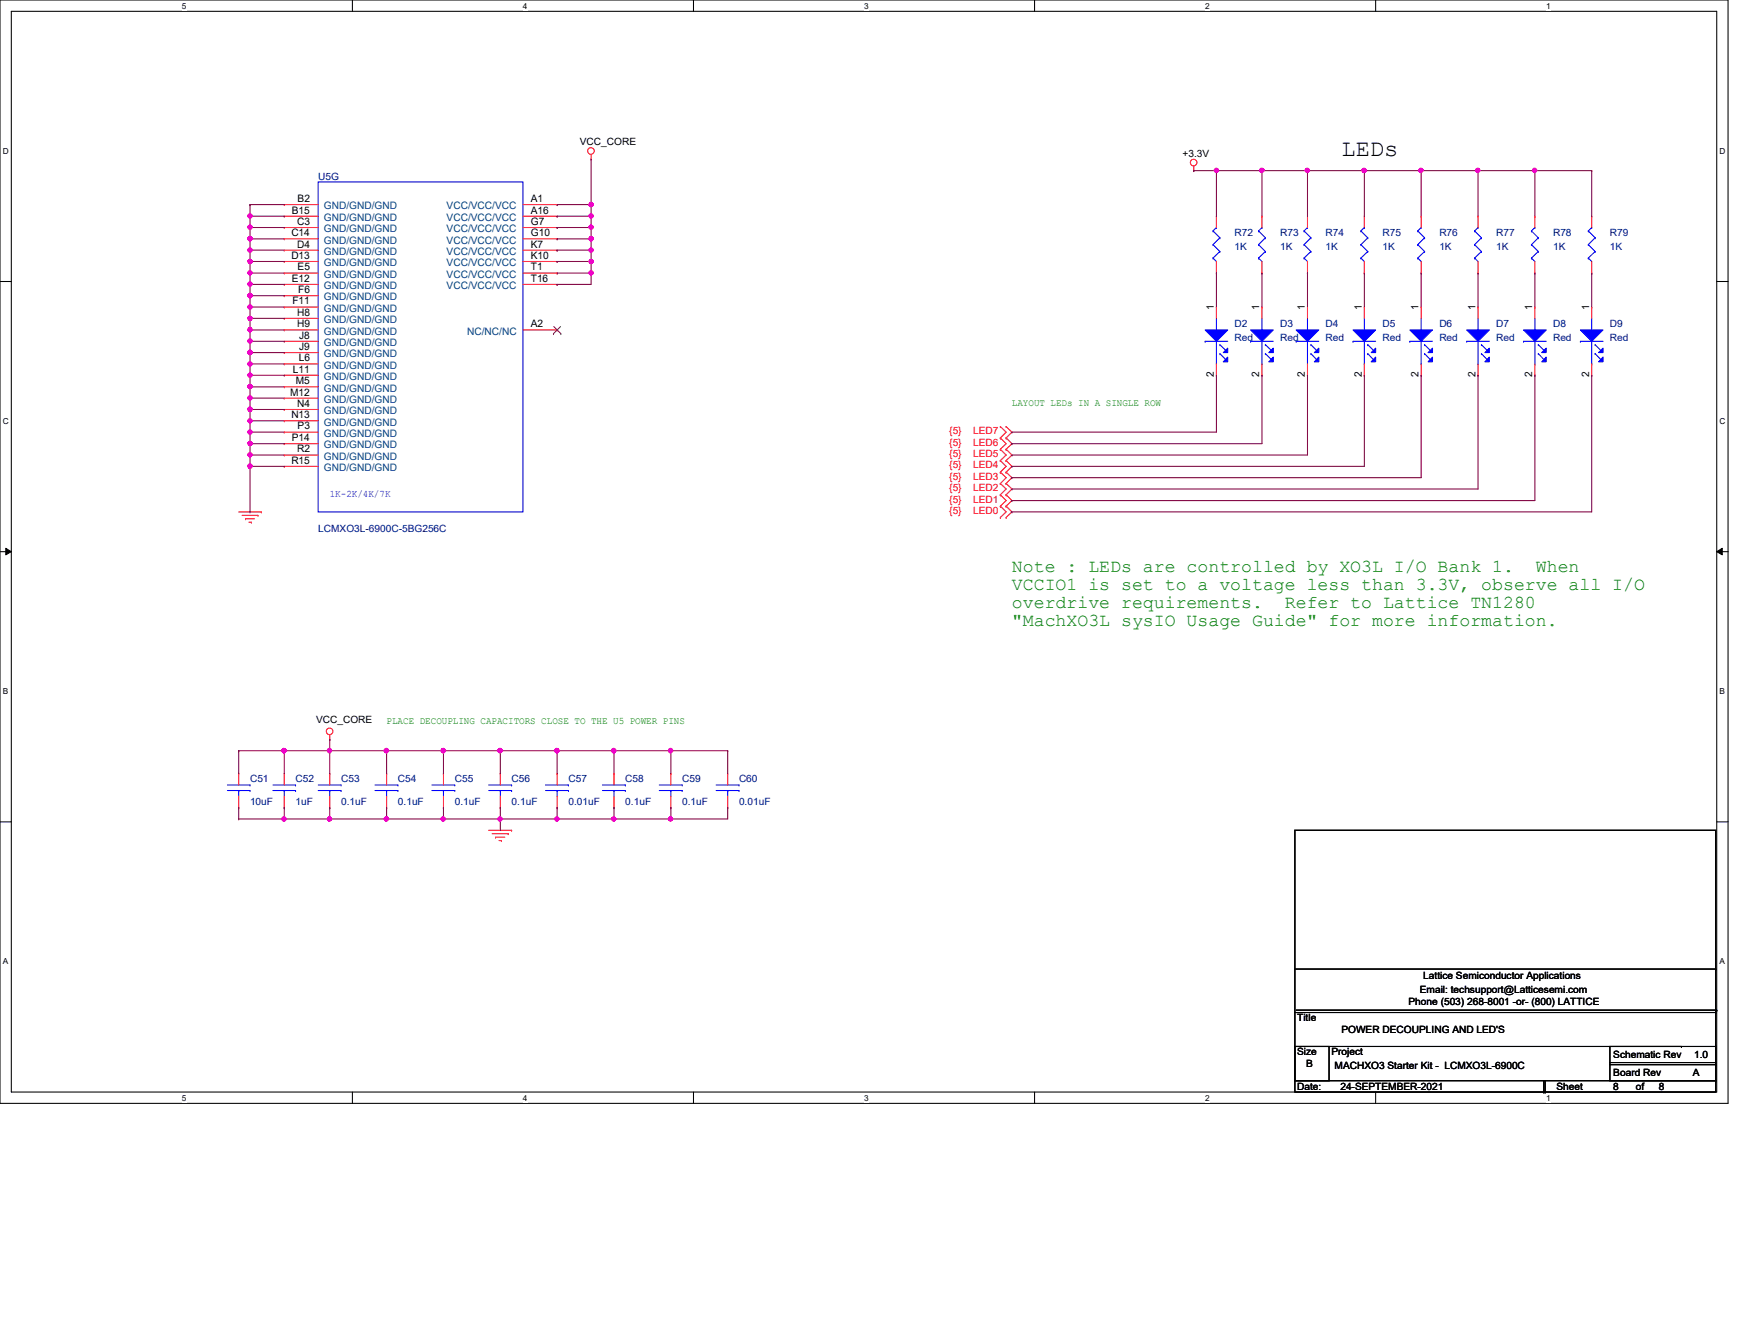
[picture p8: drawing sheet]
<svg xmlns="http://www.w3.org/2000/svg" width="279mm" height="216mm" viewBox="0 0 279 216" stroke-linecap="round" stroke-linejoin="round" font-family="sans-serif">
<path d="M0 0h278v177.4h-278zM1.8 1.8h274.3v173.8h-274.3z" fill="none" stroke="#000" stroke-width=".17"/>
<g fill="#fff">
<path d="M29.3 .2h.7v1.5h-.7z"/>
<path d="M29.3 175.8h.7v1.4h-.7z"/>
</g>
<path d="M56.7 0v1.8M56.7 175.6v1.8" fill="none" stroke="#000" stroke-width=".17"/>
<g fill="#fff">
<path d="M84.1 .2h.7v1.5h-.7z"/>
<path d="M84.1 175.8h.7v1.4h-.7z"/>
</g>
<path d="M111.5 0v1.8M111.5 175.6v1.8" fill="none" stroke="#000" stroke-width=".17"/>
<g fill="#fff">
<path d="M139 .2h.7v1.5h-.7z"/>
<path d="M139 175.8h.7v1.4h-.7z"/>
</g>
<path d="M166.4 0v1.8M166.4 175.6v1.8" fill="none" stroke="#000" stroke-width=".17"/>
<g fill="#fff">
<path d="M193.8 .2h.8v1.5h-.8z"/>
<path d="M193.8 175.8h.8v1.4h-.8z"/>
</g>
<path d="M221.3 0v1.8M221.3 175.6v1.8" fill="none" stroke="#000" stroke-width=".17"/>
<g fill="#fff">
<path d="M248.7 .2h.7v1.5h-.7z"/>
<path d="M248.7 175.8h.7v1.4h-.7z"/>
<path d="M.5 23.5h.9v1.5h-.9z"/>
<path d="M276.6 23.5h.9v1.5h-.9z"/>
<path d="M.5 67h.9v1.5h-.9z"/>
<path d="M276.6 67h.9v1.5h-.9z"/>
</g>
<path d="M0 45.3h1.8M276.1 45.3h1.9" fill="none" stroke="#000" stroke-width=".17"/>
<g fill="#fff">
<path d="M.5 110.4h.8v1.5h-.8z"/>
<path d="M276.6 110.4h.9v1.5h-.9z"/>
</g>
<path d="M0 88.7h1.8M276.1 88.7h1.9" fill="none" stroke="#000" stroke-width=".17"/>
<path d="M.9 88.1l.9 .6-.9 .5zM276.1 88.7l.9-.6v1.1z" fill="#000"/>
<path d="M.9 88.1l.9 .6-.9 .5zM276.1 88.7l.9-.6v1.1z" fill="none" stroke="#000" stroke-width=".16"/>
<g fill="#fff">
<path d="M.5 153.8h.8v1.5h-.8z"/>
<path d="M276.6 153.8h.9v1.5h-.9z"/>
</g>
<g fill="none" stroke="#000" stroke-width=".17">
<path d="M0 132.1h1.8M208.3 133.5h67.7v42.1h-67.7zM276.1 132.1h1.9M208.3 155.8h67.7M276 155.8h.1M208.3 168.2h5.5v5.5h-5.5zM208.3 173.7h67.7M208.3 162.8h67.7M208.3 168.2h62.2M208.5 162.4h67.6M248.3 175.6h.1M248.3 173.7v1.9"/>
<path d="M248.5 175.6h.1M248.5 173.7v1.9M259 168.2h17v5.5h-17zM259 171.2h17M259 170.8h17M270.5 168.2h.1M276 173.7h.1M276 162.8h.1M276 171.2h.1M276 170.8h.1M276.1 162.4h.1"/>
</g>
<g fill="none" stroke="#f00" stroke-width=".17">
<path d="M45.7 32.9h.1M45.7 34.8h.1M45.7 36.6h.1M45.7 38.4h.1M45.7 32.9h5.5M45.7 34.8h5.5M45.7 36.6h5.5M45.7 38.4h5.5M84.1 32.9h5.5M84.1 34.8h5.5M84.1 36.6h5.5M84.1 38.4h5.5"/>
<path d="M89.6 38.4h.1M89.6 36.6h.1M89.6 34.8h.1M89.6 32.9h.1M95.1 25.6h.1M95.1 24.8v.8M192 27.4h.1M192 26.7v.7M210.3 34.8h.1M210.3 34.8v1.8M246.9 34.8h.1M246.9 34.8v1.8"/>
<path d="M45.7 40.2h.1M45.7 42h.1M45.7 43.9h.1M45.7 45.7h.1M45.7 47.5h.1M45.7 49.4h.1M45.7 51.2h.1M45.7 53h.1M45.7 54.9h.1M45.7 56.7h.1M45.7 58.5h.1M45.7 40.2h5.5"/>
<path d="M45.7 42h5.5M45.7 43.9h5.5M45.7 45.7h5.5M45.7 47.5h5.5M45.7 49.4h5.5M45.7 51.2h5.5M45.7 53h5.5M45.7 54.9h5.5M45.7 56.7h5.5M45.7 58.5h5.5M84.1 40.2h5.5M84.1 42h5.5"/>
<path d="M84.1 43.9h5.5M84.1 45.7h5.5M84.1 53h5.5M89.6 53h.1M89.6 45.7h.1M89.6 43.9h.1M89.6 42h.1M89.6 40.2h.1M210.3 43.9h.1M210.3 42v1.9M246.9 43.9h.1M246.9 42v1.9"/>
<path d="M45.7 60.3h.1M45.7 62.2h.1M45.7 64h.1M45.7 65.8h.1M45.7 67.6h.1M45.7 69.5h.1M45.7 71.3h.1M45.7 73.2h.1M45.7 75h.1M45.7 60.3h5.5M45.7 62.2h5.5M45.7 64h5.5"/>
<path d="M45.7 65.8h5.5M45.7 67.6h5.5M45.7 69.5h5.5M45.7 71.3h5.5M45.7 73.2h5.5M45.7 75h5.5M160.9 79.5h.1M160.9 77.7h.1M160.9 75.9h.1M160.9 74h.1M160.9 72.2h.1M160.9 70.4h.1"/>
<path d="M160.9 68.6h.1M160.9 79.5l.9 1-.9 .9M160.9 77.7l.9 .9-.9 .9M160.9 75.9l.9 .9-.9 .9M160.9 74l.9 1-.9 .9M160.9 72.2l.9 1-.9 .8M160.9 70.4l.9 .9-.9 .9M160.9 68.6l.9 .9-.9 .9M161.8 79.5h.1M161.8 77.7h.1M161.8 75.9h.1M161.8 74h.1"/>
<path d="M161.8 72.2h.1M161.8 70.4h.1M161.8 68.6h.1M161.8 79.5l1 1-1 .9M161.8 77.7l1 .9-1 .9M161.8 75.9l1 .9-1 .9M161.8 74l1 1-1 .9M161.8 72.2l1 1-1 .8M161.8 70.4l1 .9-1 .9M161.8 68.6l1 .9-1 .9M38.4 82.3h3.6M38.9 82.8h2.6"/>
<path d="M39.5 83.4h.1M39.5 83.4h1.4M40 83.9h.4M40.4 83.9h.1M41.5 82.8h.1M42 82.3h.1M160.9 81.4h.1M160.9 83.2h.1M160.9 81.4l.9 .9-.9 .9M161.8 83.2h.1M161.8 81.4h.1M161.8 81.4l1 .9-1 .9"/>
<path d="M53 118.9h.1M53 118.2v.7M45.7 124.3h.1M45.7 129.8h.1M45.7 124.3v1.9M45.7 128v1.8M78.6 133.5h3.7M79.2 134h2.5M79.7 134.6h.1M79.7 134.6h1.5M80.3 135.1h.3M80.6 135.1h.1"/>
<path d="M81.7 134h.1M82.3 133.5h.1"/>
<circle cx="95.1" cy="24.3" r=".54"/>
<circle cx="192" cy="26.1" r=".54"/>
<circle cx="53" cy="117.6" r=".54"/>
</g>
<g fill="none" stroke="#00f" stroke-width=".17">
<path d="M51.2 29.3h32.9v53h-32.9zM209.8 39.3h.1M209.8 37.1h.1M209.8 39.3l1.1 1.1M209.8 37.1l1.1 1.1M210.3 36.6h.1M210.3 36.6l-.5 .5M210.9 38.2h.1M210.9 38.2l-1.1 1.1M246.3 39.3h.1M246.3 37.1h.1M246.3 39.3l1.1 1.1"/>
<path d="M246.3 37.1l1.1 1.1M246.9 36.6h.1M246.9 36.6l-.6 .5M247.4 38.2h.1M247.4 38.2l-1.1 1.1M209.8 41.5h.1M209.8 41.5l.5 .5M210.9 40.4h.1M210.9 40.4l-1.1 1.1M246.3 41.5h.1M246.3 41.5l.6 .5M247.4 40.4h.1"/>
<path d="M247.4 40.4l-1.1 1.1M43.9 126.2h3.6M43.9 127.1h3.6M45.7 127.1h.1M45.7 127.1v.9M47.5 126.2h.1M47.5 127.1h.1"/>
</g>
<path d="M89 53.6h.1M89.1 52.5l1.1 1.1M90.2 52.5l-1.2 1.1M90.2 53.6h.1" fill="none" stroke="#804000" stroke-width=".16"/>
<path d="M245.1 53h3.6l-1.8 1.9z" fill="#00f"/>
<path d="M245.1 53h3.6l-1.8 1.9z" fill="none" stroke="#00f" stroke-width=".17"/>
<path d="M248.7 56v.7h-.7z" fill="#00f"/>
<path d="M248.7 56v.7h-.7z" fill="none" stroke="#00f" stroke-width=".17"/>
<path d="M248.7 57.4v.8h-.7z" fill="#00f"/>
<path d="M245.1 54.9h.1M245.1 54.9h3.6M246.9 53h.1M246.9 58.5h.1M246.9 51.2v1.8M246.9 54.9v3.6M247.4 55.4h.1M247.4 56.9h.1M247.4 55.4l.9 .9M247.4 56.9l.9 .9M248.7 57.4v.8h-.7z" fill="none" stroke="#00f" stroke-width=".17"/>
<path d="M246.9 49.4h.1M246.9 49.4v1.8M246.9 58.5v1.8M246.9 60.3h.1" fill="none" stroke="#f00" stroke-width=".17"/>
<path d="M235.9 53h3.7l-1.9 1.9z" fill="#00f"/>
<path d="M235.9 53h3.7l-1.9 1.9z" fill="none" stroke="#00f" stroke-width=".17"/>
<path d="M238.8 56.7l.8-.7v.7z" fill="#00f"/>
<path d="M238.8 56.7l.8-.7v.7z" fill="none" stroke="#00f" stroke-width=".17"/>
<path d="M239.6 57.4v.8h-.8z" fill="#00f"/>
<path d="M235.9 54.9h.1M235.9 54.9h3.7M237.7 53h.1M237.7 58.5h.1M237.7 51.2v1.8M237.7 54.9v3.6M238.3 55.4h.1M238.3 56.9h.1M238.3 55.4l.9 .9M238.3 56.9l.9 .9M239.6 57.4v.8h-.8z" fill="none" stroke="#00f" stroke-width=".17"/>
<path d="M237.7 49.4h.1M237.7 49.4v1.8M237.7 58.5v1.8M237.7 60.3h.1" fill="none" stroke="#f00" stroke-width=".17"/>
<path d="M226.8 53h3.6l-1.8 1.9z" fill="#00f"/>
<path d="M226.8 53h3.6l-1.8 1.9z" fill="none" stroke="#00f" stroke-width=".17"/>
<path d="M230.4 56v.7h-.7z" fill="#00f"/>
<path d="M230.4 56v.7h-.7z" fill="none" stroke="#00f" stroke-width=".17"/>
<path d="M230.4 57.4v.8h-.7z" fill="#00f"/>
<path d="M226.8 54.9h.1M226.8 54.9h3.6M228.6 53h.1M228.6 58.5h.1M228.6 51.2v1.8M228.6 54.9v3.6M229.2 55.4h.1M229.2 56.9h.1M229.2 55.4l.8 .9M229.2 56.9l.8 .9M230.4 57.4v.8h-.7z" fill="none" stroke="#00f" stroke-width=".17"/>
<path d="M228.6 49.4h.1M228.6 49.4v1.8M228.6 58.5v1.8M228.6 60.3h.1" fill="none" stroke="#f00" stroke-width=".17"/>
<path d="M217.6 53h3.7l-1.8 1.9z" fill="#00f"/>
<path d="M217.6 53h3.7l-1.8 1.9z" fill="none" stroke="#00f" stroke-width=".17"/>
<path d="M221.3 56v.7h-.7z" fill="#00f"/>
<path d="M221.3 56v.7h-.7z" fill="none" stroke="#00f" stroke-width=".17"/>
<path d="M221.3 57.4v.8h-.7z" fill="#00f"/>
<g fill="none" stroke="#00f" stroke-width=".17">
<path d="M195.1 39.3h.1M195.1 37.1h.1M195.1 39.3l1.1 1.1M195.1 37.1l1.1 1.1M195.7 36.6h.1M195.7 36.6l-.6 .5M196.2 38.2h.1M196.2 38.2l-1.1 1.1M228 39.3h.1M228 37.1h.1M228 39.3l1.2 1.1M228 37.1l1.2 1.1"/>
<path d="M228.6 36.6h.1M228.6 36.6l-.6 .5M229.2 38.2h.1M229.2 38.2l-1.2 1.1M195.1 41.5h.1M195.1 41.5l.6 .5M196.2 40.4h.1M196.2 40.4l-1.1 1.1M217.6 54.9h.1M217.6 54.9h3.7M219.5 53h.1M219.5 58.5h.1"/>
<path d="M219.5 51.2v1.8M219.5 54.9v3.6M220 55.4h.1M220 56.9h.1M220 55.4l.9 .9M220 56.9l.9 .9M221.3 57.4v.8h-.7zM228 41.5h.1M228 41.5l.6 .5M229.2 40.4h.1M229.2 40.4l-1.2 1.1M115.2 126.2h3.7"/>
<path d="M115.2 127.1h3.7M117.1 127.1h.1M117.1 127.1v.9M118.9 126.2h.1M118.9 127.1h.1"/>
</g>
<g fill="none" stroke="#f00" stroke-width=".17">
<path d="M195.7 34.8h.1M195.7 34.8v1.8M228.6 34.8h.1M228.6 34.8v1.8M195.7 43.9h.1M195.7 42v1.9M219.5 49.4h.1M219.5 49.4v1.8M219.5 58.5v1.8M228.6 43.9h.1M228.6 42v1.9M219.5 60.3h.1"/>
<path d="M117.1 124.3h.1M117.1 129.8h.1M117.1 124.3v1.9M117.1 128v1.8"/>
</g>
<path d="M208.5 53h3.6l-1.8 1.9z" fill="#00f"/>
<path d="M208.5 53h3.6l-1.8 1.9z" fill="none" stroke="#00f" stroke-width=".17"/>
<path d="M212.1 56v.7h-.7z" fill="#00f"/>
<path d="M212.1 56v.7h-.7z" fill="none" stroke="#00f" stroke-width=".17"/>
<path d="M212.1 57.4v.8h-.7z" fill="#00f"/>
<g fill="none" stroke="#00f" stroke-width=".17">
<path d="M218.9 39.3h.1M218.9 37.1h.1M218.9 39.3l1.1 1.1M218.9 37.1l1.1 1.1M219.5 36.6h.1M219.5 36.6l-.6 .5M220 38.2h.1M220 38.2l-1.1 1.1M208.5 54.9h.1M208.5 54.9h3.6M210.3 53h.1M210.3 58.5h.1"/>
<path d="M210.3 51.2v1.8M210.3 54.9v3.6M210.9 55.4h.1M210.9 56.9h.1M210.9 55.4l.9 .9M210.9 56.9l.9 .9M212.1 57.4v.8h-.7zM218.9 41.5h.1M218.9 41.5l.6 .5M220 40.4h.1M220 40.4l-1.1 1.1"/>
</g>
<path d="M219.5 34.8h.1M219.5 34.8v1.8M210.3 49.4h.1M210.3 49.4v1.8M210.3 58.5v1.8M219.5 43.9h.1M219.5 42v1.9M210.3 60.3h.1" fill="none" stroke="#f00" stroke-width=".17"/>
<path d="M201.2 53h3.6l-1.8 1.9z" fill="#00f"/>
<path d="M201.2 53h3.6l-1.8 1.9z" fill="none" stroke="#00f" stroke-width=".17"/>
<path d="M204.8 56v.7h-.7z" fill="#00f"/>
<path d="M204.8 56v.7h-.7z" fill="none" stroke="#00f" stroke-width=".17"/>
<path d="M204.8 57.4v.8h-.7z" fill="#00f"/>
<g fill="none" stroke="#00f" stroke-width=".17">
<path d="M255.5 39.3h.1M255.5 37.1h.1M255.5 39.3l1.1 1.1M255.5 37.1l1.1 1.1M256 36.6h.1M256 36.6l-.5 .5M256.6 38.2h.1M256.6 38.2l-1.1 1.1M201.2 54.9h.1M201.2 54.9h3.6M203 53h.1M203 58.5h.1"/>
<path d="M203 51.2v1.8M203 54.9v3.6M203.5 55.4h.1M203.5 56.9h.1M203.5 55.4l1 .9M203.5 56.9l1 .9M204.8 57.4v.8h-.7zM255.5 41.5h.1M255.5 41.5l.5 .5M256.6 40.4h.1M256.6 40.4l-1.1 1.1"/>
</g>
<path d="M256 34.8h.1M256 34.8v1.8M203 49.4h.1M203 49.4v1.8M203 58.5v1.8M256 43.9h.1M256 42v1.9M203 60.3h.1" fill="none" stroke="#f00" stroke-width=".17"/>
<path d="M193.8 53h3.7l-1.8 1.9z" fill="#00f"/>
<path d="M193.8 53h3.7l-1.8 1.9z" fill="none" stroke="#00f" stroke-width=".17"/>
<path d="M197.5 56v.7h-.7z" fill="#00f"/>
<path d="M197.5 56v.7h-.7z" fill="none" stroke="#00f" stroke-width=".17"/>
<path d="M197.5 57.4v.8h-.7z" fill="#00f"/>
<g fill="none" stroke="#00f" stroke-width=".17">
<path d="M193.8 54.9h.1M193.8 54.9h3.7M195.7 53h.1M195.7 58.5h.1M195.7 51.2v1.8M195.7 54.9v3.6M196.2 55.4h.1M196.2 56.9h.1M196.2 55.4l.9 .9M196.2 56.9l.9 .9M197.5 57.4v.8h-.7zM87.8 126.2h3.6"/>
<path d="M87.8 127.1h3.6M89.6 127.1h.1M89.6 127.1v.9M91.4 126.2h.1M91.4 127.1h.1M106 126.2h3.7M106 127.1h3.7M107.9 127.1h.1M107.9 127.1v.9M109.7 126.2h.1M109.7 127.1h.1"/>
</g>
<path d="M195.7 49.4h.1M195.7 49.4v1.8M195.7 58.5v1.8M195.7 60.3h.1M89.6 124.3h.1M89.6 129.8h.1M89.6 124.3v1.9M89.6 128v1.8M107.9 124.3h.1M107.9 129.8h.1M107.9 124.3v1.9M107.9 128v1.8" fill="none" stroke="#f00" stroke-width=".17"/>
<path d="M254.2 53h3.7l-1.9 1.9z" fill="#00f"/>
<path d="M254.2 53h3.7l-1.9 1.9z" fill="none" stroke="#00f" stroke-width=".17"/>
<path d="M257.9 56v.7h-.8z" fill="#00f"/>
<path d="M257.9 56v.7h-.8z" fill="none" stroke="#00f" stroke-width=".17"/>
<path d="M257.9 57.4v.8h-.8z" fill="#00f"/>
<g fill="none" stroke="#00f" stroke-width=".17">
<path d="M202.4 39.3h.1M202.4 37.1h.1M202.4 39.3l1.1 1.1M202.4 37.1l1.1 1.1M203 36.6h.1M203 36.6l-.6 .5M203.5 38.2h.1M203.5 38.2l-1.1 1.1M237.2 39.3h.1M237.2 37.1h.1M237.2 39.3l1.1 1.1M237.2 37.1l1.1 1.1"/>
<path d="M237.7 36.6h.1M237.7 36.6l-.5 .5M238.3 38.2h.1M238.3 38.2l-1.1 1.1M202.4 41.5h.1M202.4 41.5l.6 .5M203.5 40.4h.1M203.5 40.4l-1.1 1.1M237.2 41.5h.1M237.2 41.5l.5 .5M238.3 40.4h.1M238.3 40.4l-1.1 1.1"/>
<path d="M254.2 54.9h.1M254.2 54.9h3.7M256 53h.1M256 58.5h.1M256 51.2v1.8M256 54.9v3.6M256.6 55.4h.1M256.6 56.9h.1M256.6 55.4l.9 .9M256.6 56.9l.9 .9M257.9 57.4v.8h-.8zM36.6 126.2h3.6"/>
<path d="M36.6 127.1h3.6M38.4 127.1h.1M38.4 127.1v.9M40.2 126.2h.1M40.2 127.1h.1M51.2 126.2h3.7M51.2 127.1h3.7M53 127.1h.1M53 127.1v.9M54.9 126.2h.1M54.9 127.1h.1M60.3 126.2h3.7"/>
<path d="M60.3 127.1h3.7M62.2 127.1h.1M62.2 127.1v.9M64 126.2h.1M64 127.1h.1M69.5 126.2h3.7M69.5 127.1h3.7M71.3 127.1h.1M71.3 127.1v.9M73.2 126.2h.1M73.2 127.1h.1M78.6 126.2h3.7"/>
<path d="M78.6 127.1h3.7M80.5 127.1h.1M80.5 127.1v.9M82.3 126.2h.1M82.3 127.1h.1M96.9 126.2h3.7M96.9 127.1h3.7M98.8 127.1h.1M98.8 127.1v.9M100.6 126.2h.1M100.6 127.1h.1"/>
</g>
<g fill="none" stroke="#f00" stroke-width=".17">
<path d="M203 34.8h.1M203 34.8v1.8M237.7 34.8h.1M237.7 34.8v1.8M203 43.9h.1M203 42v1.9M237.7 43.9h.1M237.7 42v1.9M256 49.4h.1M256 49.4v1.8M256 58.5v1.8M256 60.3h.1"/>
<path d="M38.4 124.3h.1M38.4 129.8h.1M38.4 124.3v1.9M38.4 128v1.8M53 124.3h.1M53 129.8h.1M53 124.3v1.9M53 128v1.8M62.2 124.3h.1M62.2 129.8h.1M62.2 124.3v1.9M62.2 128v1.8"/>
<path d="M71.3 124.3h.1M71.3 129.8h.1M71.3 124.3v1.9M71.3 128v1.8M80.5 124.3h.1M80.5 129.8h.1M80.5 124.3v1.9M80.5 128v1.8M98.8 124.3h.1M98.8 129.8h.1M98.8 124.3v1.9M98.8 128v1.8"/>
</g>
<path d="M40.2 32.9h.1M40.2 32.9h5.5M40.2 32.9v1.9" fill="none" stroke="#800040" stroke-width=".17"/>
<circle cx="40.2" cy="34.7" r=".34" fill="#f0f"/>
<circle cx="40.2" cy="34.7" r=".34" fill="none" stroke="#f0f" stroke-width=".17"/>
<path d="M40.2 34.8h.1M40.2 36.6h.1M40.2 34.8h5.5M40.2 34.8v3.6M40.2 36.6h5.5" fill="none" stroke="#800040" stroke-width=".17"/>
<circle cx="40.2" cy="36.5" r=".34" fill="#f0f"/>
<circle cx="40.2" cy="36.5" r=".34" fill="none" stroke="#f0f" stroke-width=".17"/>
<path d="M40.2 38.4h.1M40.2 38.4h5.5M40.2 40.2h.1M40.2 40.2h5.5" fill="none" stroke="#800040" stroke-width=".17"/>
<circle cx="40.2" cy="40.2" r=".34" fill="#f0f"/>
<circle cx="40.2" cy="40.2" r=".34" fill="none" stroke="#f0f" stroke-width=".17"/>
<path d="M40.2 42h.1M40.2 42h5.5" fill="none" stroke="#800040" stroke-width=".17"/>
<circle cx="40.2" cy="42" r=".34" fill="#f0f"/>
<circle cx="40.2" cy="42" r=".34" fill="none" stroke="#f0f" stroke-width=".17"/>
<path d="M40.2 38.4h.1M40.2 38.4v1.8" fill="none" stroke="#800040" stroke-width=".17"/>
<circle cx="40.2" cy="38.4" r=".35" fill="#f0f"/>
<circle cx="40.2" cy="38.4" r=".35" fill="none" stroke="#f0f" stroke-width=".17"/>
<path d="M40.2 40.2h.1M40.2 42h.1M40.2 43.9h.1M40.2 45.7h.1M40.2 47.5h.1M40.2 40.2v5.5M40.2 43.9h5.5M40.2 45.7h5.5M40.2 47.5h5.5" fill="none" stroke="#800040" stroke-width=".17"/>
<circle cx="40.2" cy="43.9" r=".34" fill="#f0f"/>
<circle cx="40.2" cy="43.9" r=".34" fill="none" stroke="#f0f" stroke-width=".17"/>
<path d="M40.2 47.5h.1M40.2 45.7h.1M40.2 45.7v3.7" fill="none" stroke="#800040" stroke-width=".17"/>
<circle cx="40.2" cy="47.5" r=".35" fill="#f0f"/>
<circle cx="40.2" cy="47.5" r=".35" fill="none" stroke="#f0f" stroke-width=".17"/>
<circle cx="40.2" cy="45.7" r=".34" fill="#f0f"/>
<circle cx="40.2" cy="45.7" r=".34" fill="none" stroke="#f0f" stroke-width=".17"/>
<path d="M40.2 49.4h.1M40.2 49.4h5.5" fill="none" stroke="#800040" stroke-width=".17"/>
<circle cx="40.2" cy="49.4" r=".34" fill="#f0f"/>
<circle cx="40.2" cy="49.4" r=".34" fill="none" stroke="#f0f" stroke-width=".17"/>
<path d="M40.2 51.2h.1M40.2 53h.1M40.2 54.9h.1M40.2 56.7h.1M40.2 58.5h.1M40.2 51.2h5.5M40.2 53h5.5M40.2 54.9h5.5M40.2 56.7h5.5M40.2 58.5h5.5M40.2 60.3h.1M40.2 60.3h5.5" fill="none" stroke="#800040" stroke-width=".17"/>
<circle cx="40.2" cy="60.3" r=".34" fill="#f0f"/>
<circle cx="40.2" cy="60.3" r=".34" fill="none" stroke="#f0f" stroke-width=".17"/>
<path d="M40.2 62.2h.1M40.2 64h.1M40.2 60.3h.1M40.2 62.2h5.5M40.2 64h5.5M40.2 60.3v3.7" fill="none" stroke="#800040" stroke-width=".17"/>
<circle cx="40.2" cy="62.1" r=".34" fill="#f0f"/>
<circle cx="40.2" cy="62.1" r=".34" fill="none" stroke="#f0f" stroke-width=".17"/>
<path d="M40.2 58.5h.1M40.2 58.5v1.8" fill="none" stroke="#800040" stroke-width=".17"/>
<circle cx="40.2" cy="58.5" r=".34" fill="#f0f"/>
<circle cx="40.2" cy="58.5" r=".34" fill="none" stroke="#f0f" stroke-width=".17"/>
<path d="M40.2 56.7h.1M40.2 49.4h.1M40.2 49.4v1.8M40.2 56.7v1.8" fill="none" stroke="#800040" stroke-width=".17"/>
<circle cx="40.2" cy="51.2" r=".34" fill="#f0f"/>
<circle cx="40.2" cy="51.2" r=".34" fill="none" stroke="#f0f" stroke-width=".17"/>
<path d="M40.2 53h.1M40.2 51.2h.1M40.2 51.2v3.7" fill="none" stroke="#800040" stroke-width=".17"/>
<circle cx="40.2" cy="53" r=".34" fill="#f0f"/>
<circle cx="40.2" cy="53" r=".34" fill="none" stroke="#f0f" stroke-width=".17"/>
<path d="M40.2 54.9h.1M40.2 54.9v1.8M40.2 65.8h.1M40.2 65.8v1.8" fill="none" stroke="#800040" stroke-width=".17"/>
<circle cx="40.2" cy="56.7" r=".35" fill="#f0f"/>
<circle cx="40.2" cy="56.7" r=".35" fill="none" stroke="#f0f" stroke-width=".17"/>
<circle cx="40.2" cy="54.8" r=".34" fill="#f0f"/>
<circle cx="40.2" cy="54.8" r=".34" fill="none" stroke="#f0f" stroke-width=".17"/>
<path d="M40.2 65.8h.1M40.2 67.6h.1M40.2 69.5h.1M40.2 71.3h.1M40.2 65.8h5.5M40.2 67.6h5.5M40.2 69.5h5.5M40.2 71.3h5.5" fill="none" stroke="#800040" stroke-width=".17"/>
<circle cx="40.2" cy="71.3" r=".34" fill="#f0f"/>
<circle cx="40.2" cy="71.3" r=".34" fill="none" stroke="#f0f" stroke-width=".17"/>
<path d="M40.2 73.2h.1M40.2 75h.1M40.2 73.2h5.5M40.2 75h5.5M40.2 73.2v1.8" fill="none" stroke="#800040" stroke-width=".17"/>
<circle cx="40.2" cy="73.1" r=".34" fill="#f0f"/>
<circle cx="40.2" cy="73.1" r=".34" fill="none" stroke="#f0f" stroke-width=".17"/>
<path d="M40.2 71.3h.1M40.2 69.5h.1M40.2 67.6h.1M40.2 67.6v5.6" fill="none" stroke="#800040" stroke-width=".17"/>
<circle cx="40.2" cy="69.5" r=".34" fill="#f0f"/>
<circle cx="40.2" cy="69.5" r=".34" fill="none" stroke="#f0f" stroke-width=".17"/>
<circle cx="40.2" cy="67.6" r=".34" fill="#f0f"/>
<circle cx="40.2" cy="67.6" r=".34" fill="none" stroke="#f0f" stroke-width=".17"/>
<path d="M89.6 32.9h.1M89.6 32.9h5.5M89.6 45.7h.1M95.1 43.9h.1M95.1 43.9v1.8h-5.5" fill="none" stroke="#800040" stroke-width=".17"/>
<circle cx="95.1" cy="32.9" r=".34" fill="#f0f"/>
<circle cx="95.1" cy="32.9" r=".34" fill="none" stroke="#f0f" stroke-width=".17"/>
<path d="M89.6 34.8h.1M89.6 34.8h5.5M95.1 32.9h.1M95.1 25.6v7.3" fill="none" stroke="#800040" stroke-width=".17"/>
<circle cx="95.1" cy="34.7" r=".34" fill="#f0f"/>
<circle cx="95.1" cy="34.7" r=".34" fill="none" stroke="#f0f" stroke-width=".17"/>
<path d="M89.6 36.6h.1M89.6 36.6h5.5M95.1 32.9h.1M95.1 32.9v1.9" fill="none" stroke="#800040" stroke-width=".17"/>
<circle cx="95.1" cy="36.5" r=".34" fill="#f0f"/>
<circle cx="95.1" cy="36.5" r=".34" fill="none" stroke="#f0f" stroke-width=".17"/>
<path d="M95.1 34.8h.1M95.1 34.8v1.8M89.6 40.2h.1M89.6 40.2h5.5" fill="none" stroke="#800040" stroke-width=".17"/>
<circle cx="95.1" cy="40.2" r=".34" fill="#f0f"/>
<circle cx="95.1" cy="40.2" r=".34" fill="none" stroke="#f0f" stroke-width=".17"/>
<path d="M89.6 42h.1M89.6 43.9h.1M89.6 42h5.5M89.6 43.9h5.5" fill="none" stroke="#800040" stroke-width=".17"/>
<circle cx="95.1" cy="43.9" r=".34" fill="#f0f"/>
<circle cx="95.1" cy="43.9" r=".34" fill="none" stroke="#f0f" stroke-width=".17"/>
<path d="M95.1 38.4h.1M95.1 38.4v1.8M95.1 42h.1M95.1 42v1.9" fill="none" stroke="#800040" stroke-width=".17"/>
<circle cx="95.1" cy="42" r=".34" fill="#f0f"/>
<circle cx="95.1" cy="42" r=".34" fill="none" stroke="#f0f" stroke-width=".17"/>
<path d="M89.6 38.4h.1M95.1 36.6h.1M95.1 36.6v1.8h-5.5M95.1 40.2h.1M95.1 40.2v1.8" fill="none" stroke="#800040" stroke-width=".17"/>
<circle cx="95.1" cy="38.4" r=".35" fill="#f0f"/>
<circle cx="95.1" cy="38.4" r=".35" fill="none" stroke="#f0f" stroke-width=".17"/>
<path d="M45.7 120.7h.1M45.7 120.7h7.3" fill="none" stroke="#800040" stroke-width=".17"/>
<circle cx="53" cy="120.7" r=".35" fill="#f0f"/>
<circle cx="53" cy="120.7" r=".35" fill="none" stroke="#f0f" stroke-width=".17"/>
<path d="M53 118.9h.1M53 118.9v1.8M38.4 120.7h.1M38.4 120.7h7.3M45.7 131.7h.1M45.7 131.7h7.3M80.5 131.7h.1M89.6 129.8h.1M89.6 129.8v1.9h-9.1" fill="none" stroke="#800040" stroke-width=".17"/>
<circle cx="89.6" cy="131.7" r=".34" fill="#f0f"/>
<circle cx="89.6" cy="131.7" r=".34" fill="none" stroke="#f0f" stroke-width=".17"/>
<path d="M80.5 120.7h.1M80.5 120.7h9.1M89.6 120.7h.1M89.6 120.7v3.6" fill="none" stroke="#800040" stroke-width=".17"/>
<circle cx="89.6" cy="120.7" r=".35" fill="#f0f"/>
<circle cx="89.6" cy="120.7" r=".35" fill="none" stroke="#f0f" stroke-width=".17"/>
<circle cx="80.4" cy="120.7" r=".35" fill="#f0f"/>
<circle cx="80.4" cy="120.7" r=".35" fill="none" stroke="#f0f" stroke-width=".17"/>
<path d="M38.4 129.8h.1M38.4 131.7h.1M38.4 129.8v1.9M45.7 129.8h.1M45.7 129.8v1.9h-7.3" fill="none" stroke="#800040" stroke-width=".17"/>
<circle cx="45.7" cy="131.7" r=".34" fill="#f0f"/>
<circle cx="45.7" cy="131.7" r=".34" fill="none" stroke="#f0f" stroke-width=".17"/>
<path d="M38.4 120.7h.1M38.4 120.7v3.6M45.7 120.7h.1M45.7 120.7v3.6M53 131.7h.1M53 120.7h.1M53 131.7h9.2M53 120.7h9.2" fill="none" stroke="#800040" stroke-width=".17"/>
<circle cx="45.7" cy="120.7" r=".35" fill="#f0f"/>
<circle cx="45.7" cy="120.7" r=".35" fill="none" stroke="#f0f" stroke-width=".17"/>
<path d="M53 129.8h.1M53 129.8v1.9" fill="none" stroke="#800040" stroke-width=".17"/>
<circle cx="53" cy="131.7" r=".34" fill="#f0f"/>
<circle cx="53" cy="131.7" r=".34" fill="none" stroke="#f0f" stroke-width=".17"/>
<path d="M62.2 129.8h.1M62.2 131.7h.1M62.2 129.8v1.9M71.3 129.8h.1M71.3 129.8v1.9h-9.1" fill="none" stroke="#800040" stroke-width=".17"/>
<circle cx="71.3" cy="131.7" r=".34" fill="#f0f"/>
<circle cx="71.3" cy="131.7" r=".34" fill="none" stroke="#f0f" stroke-width=".17"/>
<circle cx="62.1" cy="131.7" r=".34" fill="#f0f"/>
<circle cx="62.1" cy="131.7" r=".34" fill="none" stroke="#f0f" stroke-width=".17"/>
<path d="M53 120.7h.1M53 120.7v3.6M62.2 120.7h.1M62.2 120.7v3.6M62.2 120.7h9.1M71.3 131.7h.1M71.3 120.7h.1M71.3 131.7h9.2M71.3 120.7v3.6M80.5 131.7h.1M80.5 131.7v1.8" fill="none" stroke="#800040" stroke-width=".17"/>
<circle cx="71.3" cy="120.7" r=".35" fill="#f0f"/>
<circle cx="71.3" cy="120.7" r=".35" fill="none" stroke="#f0f" stroke-width=".17"/>
<circle cx="62.1" cy="120.7" r=".35" fill="#f0f"/>
<circle cx="62.1" cy="120.7" r=".35" fill="none" stroke="#f0f" stroke-width=".17"/>
<path d="M71.3 120.7h.1M71.3 120.7h9.2M80.5 120.7h.1M80.5 129.8h.1M80.5 120.7v3.6M80.5 129.8v1.9" fill="none" stroke="#800040" stroke-width=".17"/>
<circle cx="80.4" cy="131.7" r=".34" fill="#f0f"/>
<circle cx="80.4" cy="131.7" r=".34" fill="none" stroke="#f0f" stroke-width=".17"/>
<path d="M89.6 131.7h.1M98.8 129.8h.1M98.8 131.7h.1M98.8 129.8v1.9M107.9 131.7h.1M107.9 120.7h.1M107.9 120.7h9.2M117.1 129.8h.1M117.1 120.7h.1M117.1 120.7v3.6M117.1 129.8v1.9h-27.5" fill="none" stroke="#800040" stroke-width=".17"/>
<circle cx="107.9" cy="131.7" r=".34" fill="#f0f"/>
<circle cx="107.9" cy="131.7" r=".34" fill="none" stroke="#f0f" stroke-width=".17"/>
<circle cx="98.7" cy="131.7" r=".34" fill="#f0f"/>
<circle cx="98.7" cy="131.7" r=".34" fill="none" stroke="#f0f" stroke-width=".17"/>
<path d="M89.6 120.7h.1M89.6 120.7h18.3M98.8 120.7h.1M98.8 120.7v3.6M107.9 120.7h.1M107.9 120.7v3.6" fill="none" stroke="#800040" stroke-width=".17"/>
<circle cx="107.8" cy="120.7" r=".35" fill="#f0f"/>
<circle cx="107.8" cy="120.7" r=".35" fill="none" stroke="#f0f" stroke-width=".17"/>
<circle cx="98.7" cy="120.7" r=".35" fill="#f0f"/>
<circle cx="98.7" cy="120.7" r=".35" fill="none" stroke="#f0f" stroke-width=".17"/>
<path d="M40.2 64h.1M40.2 64v1.8M107.9 129.8h.1M107.9 129.8v1.9" fill="none" stroke="#800040" stroke-width=".17"/>
<circle cx="40.2" cy="65.8" r=".35" fill="#f0f"/>
<circle cx="40.2" cy="65.8" r=".35" fill="none" stroke="#f0f" stroke-width=".17"/>
<circle cx="40.2" cy="64" r=".34" fill="#f0f"/>
<circle cx="40.2" cy="64" r=".34" fill="none" stroke="#f0f" stroke-width=".17"/>
<g fill="none" stroke="#800040" stroke-width=".17">
<path d="M192 27.4h.1M192 27.4h11M195.7 27.4h.1M195.7 27.4v7.4M219.5 60.3h.1M219.5 60.3v14.7M228.6 60.3h.1M228.6 60.3v16.5M237.7 60.3h.1M237.7 60.3v18.3M246.9 60.3h.1M246.9 60.3v20.2"/>
<path d="M256 60.3h.1M256 60.3v22"/>
</g>
<circle cx="195.7" cy="27.4" r=".34" fill="#f0f"/>
<circle cx="195.7" cy="27.4" r=".34" fill="none" stroke="#f0f" stroke-width=".17"/>
<path d="M203 27.4h.1M203 27.4h7.3" fill="none" stroke="#800040" stroke-width=".17"/>
<circle cx="210.3" cy="27.4" r=".34" fill="#f0f"/>
<circle cx="210.3" cy="27.4" r=".34" fill="none" stroke="#f0f" stroke-width=".17"/>
<circle cx="203" cy="27.4" r=".36" fill="#f0f"/>
<circle cx="203" cy="27.4" r=".36" fill="none" stroke="#f0f" stroke-width=".17"/>
<path d="M210.3 27.4h.1M210.3 27.4h18.3M219.5 27.4h.1" fill="none" stroke="#800040" stroke-width=".17"/>
<circle cx="219.4" cy="27.4" r=".34" fill="#f0f"/>
<circle cx="219.4" cy="27.4" r=".34" fill="none" stroke="#f0f" stroke-width=".17"/>
<path d="M228.6 27.4h.1M228.6 27.4h9.1" fill="none" stroke="#800040" stroke-width=".17"/>
<circle cx="228.6" cy="27.4" r=".34" fill="#f0f"/>
<circle cx="228.6" cy="27.4" r=".34" fill="none" stroke="#f0f" stroke-width=".17"/>
<path d="M237.7 27.4h.1M237.7 27.4h9.2" fill="none" stroke="#800040" stroke-width=".17"/>
<circle cx="246.8" cy="27.4" r=".34" fill="#f0f"/>
<circle cx="246.8" cy="27.4" r=".34" fill="none" stroke="#f0f" stroke-width=".17"/>
<circle cx="237.7" cy="27.4" r=".34" fill="#f0f"/>
<circle cx="237.7" cy="27.4" r=".34" fill="none" stroke="#f0f" stroke-width=".17"/>
<g fill="none" stroke="#800040" stroke-width=".17">
<path d="M203 27.4h.1M203 27.4v7.4M210.3 27.4h.1M210.3 27.4v7.4M219.5 27.4h.1M219.5 27.4v7.4M228.6 27.4h.1M228.6 27.4v7.4M237.7 27.4h.1M237.7 27.4v7.4M246.9 27.4h.1M246.9 27.4h9.1"/>
<path d="M246.9 27.4v7.4M256 27.4h.1M256 27.4v7.4M195.7 43.9h.1M195.7 43.9v5.5M203 43.9h.1M203 43.9v5.5M210.3 43.9h.1M210.3 43.9v5.5M219.5 43.9h.1M219.5 43.9v5.5M228.6 43.9h.1"/>
<path d="M228.6 43.9v5.5M237.7 43.9h.1M237.7 43.9v5.5M246.9 43.9h.1M246.9 43.9v5.5M256 43.9h.1M256 43.9v5.5M40.2 75v7.3M162.8 78.6h.1M162.8 76.8h.1M162.8 75h.1M162.8 73.2h.1"/>
<path d="M162.8 71.3h.1M162.8 69.5h.1M162.8 78.6h74.9M162.8 76.8h65.8M162.8 75h56.7M195.7 60.3h.1M195.7 60.3v9.2h-32.9M203 60.3h.1M203 60.3v11h-40.2M210.3 60.3h.1M210.3 60.3v12.9h-47.5M40.2 82.3h.1"/>
<path d="M162.8 82.3h.1M162.8 80.5h.1M162.8 82.3h93.2M162.8 80.5h84.1"/>
</g>
<circle cx="40.2" cy="74.9" r=".35" fill="#f0f"/>
<circle cx="40.2" cy="74.9" r=".35" fill="none" stroke="#f0f" stroke-width=".17"/>
<circle cx="40.2" cy="34.7" r=".34" fill="#f0f"/>
<circle cx="40.2" cy="34.7" r=".34" fill="none" stroke="#f0f" stroke-width=".17"/>
<circle cx="40.2" cy="36.5" r=".34" fill="#f0f"/>
<circle cx="40.2" cy="36.5" r=".34" fill="none" stroke="#f0f" stroke-width=".17"/>
<circle cx="40.2" cy="40.2" r=".34" fill="#f0f"/>
<circle cx="40.2" cy="40.2" r=".34" fill="none" stroke="#f0f" stroke-width=".17"/>
<circle cx="40.2" cy="42" r=".34" fill="#f0f"/>
<circle cx="40.2" cy="42" r=".34" fill="none" stroke="#f0f" stroke-width=".17"/>
<circle cx="40.2" cy="38.4" r=".35" fill="#f0f"/>
<circle cx="40.2" cy="38.4" r=".35" fill="none" stroke="#f0f" stroke-width=".17"/>
<circle cx="40.2" cy="43.9" r=".34" fill="#f0f"/>
<circle cx="40.2" cy="43.9" r=".34" fill="none" stroke="#f0f" stroke-width=".17"/>
<circle cx="40.2" cy="47.5" r=".35" fill="#f0f"/>
<circle cx="40.2" cy="47.5" r=".35" fill="none" stroke="#f0f" stroke-width=".17"/>
<circle cx="40.2" cy="45.7" r=".34" fill="#f0f"/>
<circle cx="40.2" cy="45.7" r=".34" fill="none" stroke="#f0f" stroke-width=".17"/>
<circle cx="40.2" cy="49.4" r=".34" fill="#f0f"/>
<circle cx="40.2" cy="49.4" r=".34" fill="none" stroke="#f0f" stroke-width=".17"/>
<circle cx="40.2" cy="60.3" r=".34" fill="#f0f"/>
<circle cx="40.2" cy="60.3" r=".34" fill="none" stroke="#f0f" stroke-width=".17"/>
<circle cx="40.2" cy="62.1" r=".34" fill="#f0f"/>
<circle cx="40.2" cy="62.1" r=".34" fill="none" stroke="#f0f" stroke-width=".17"/>
<circle cx="40.2" cy="58.5" r=".34" fill="#f0f"/>
<circle cx="40.2" cy="58.5" r=".34" fill="none" stroke="#f0f" stroke-width=".17"/>
<circle cx="40.2" cy="51.2" r=".34" fill="#f0f"/>
<circle cx="40.2" cy="51.2" r=".34" fill="none" stroke="#f0f" stroke-width=".17"/>
<circle cx="40.2" cy="53" r=".34" fill="#f0f"/>
<circle cx="40.2" cy="53" r=".34" fill="none" stroke="#f0f" stroke-width=".17"/>
<circle cx="40.2" cy="56.7" r=".35" fill="#f0f"/>
<circle cx="40.2" cy="56.7" r=".35" fill="none" stroke="#f0f" stroke-width=".17"/>
<circle cx="40.2" cy="54.8" r=".34" fill="#f0f"/>
<circle cx="40.2" cy="54.8" r=".34" fill="none" stroke="#f0f" stroke-width=".17"/>
<circle cx="40.2" cy="71.3" r=".34" fill="#f0f"/>
<circle cx="40.2" cy="71.3" r=".34" fill="none" stroke="#f0f" stroke-width=".17"/>
<circle cx="40.2" cy="73.1" r=".34" fill="#f0f"/>
<circle cx="40.2" cy="73.1" r=".34" fill="none" stroke="#f0f" stroke-width=".17"/>
<circle cx="40.2" cy="69.5" r=".34" fill="#f0f"/>
<circle cx="40.2" cy="69.5" r=".34" fill="none" stroke="#f0f" stroke-width=".17"/>
<circle cx="40.2" cy="67.6" r=".34" fill="#f0f"/>
<circle cx="40.2" cy="67.6" r=".34" fill="none" stroke="#f0f" stroke-width=".17"/>
<circle cx="95.1" cy="32.9" r=".34" fill="#f0f"/>
<circle cx="95.1" cy="32.9" r=".34" fill="none" stroke="#f0f" stroke-width=".17"/>
<circle cx="95.1" cy="34.7" r=".34" fill="#f0f"/>
<circle cx="95.1" cy="34.7" r=".34" fill="none" stroke="#f0f" stroke-width=".17"/>
<circle cx="95.1" cy="36.5" r=".34" fill="#f0f"/>
<circle cx="95.1" cy="36.5" r=".34" fill="none" stroke="#f0f" stroke-width=".17"/>
<circle cx="95.1" cy="40.2" r=".34" fill="#f0f"/>
<circle cx="95.1" cy="40.2" r=".34" fill="none" stroke="#f0f" stroke-width=".17"/>
<circle cx="95.1" cy="43.9" r=".34" fill="#f0f"/>
<circle cx="95.1" cy="43.9" r=".34" fill="none" stroke="#f0f" stroke-width=".17"/>
<circle cx="95.1" cy="42" r=".34" fill="#f0f"/>
<circle cx="95.1" cy="42" r=".34" fill="none" stroke="#f0f" stroke-width=".17"/>
<circle cx="95.1" cy="38.4" r=".35" fill="#f0f"/>
<circle cx="95.1" cy="38.4" r=".35" fill="none" stroke="#f0f" stroke-width=".17"/>
<circle cx="53" cy="120.7" r=".35" fill="#f0f"/>
<circle cx="53" cy="120.7" r=".35" fill="none" stroke="#f0f" stroke-width=".17"/>
<circle cx="89.6" cy="131.7" r=".34" fill="#f0f"/>
<circle cx="89.6" cy="131.7" r=".34" fill="none" stroke="#f0f" stroke-width=".17"/>
<circle cx="89.6" cy="120.7" r=".35" fill="#f0f"/>
<circle cx="89.6" cy="120.7" r=".35" fill="none" stroke="#f0f" stroke-width=".17"/>
<circle cx="80.4" cy="120.7" r=".35" fill="#f0f"/>
<circle cx="80.4" cy="120.7" r=".35" fill="none" stroke="#f0f" stroke-width=".17"/>
<circle cx="45.7" cy="131.7" r=".34" fill="#f0f"/>
<circle cx="45.7" cy="131.7" r=".34" fill="none" stroke="#f0f" stroke-width=".17"/>
<circle cx="45.7" cy="120.7" r=".35" fill="#f0f"/>
<circle cx="45.7" cy="120.7" r=".35" fill="none" stroke="#f0f" stroke-width=".17"/>
<circle cx="53" cy="131.7" r=".34" fill="#f0f"/>
<circle cx="53" cy="131.7" r=".34" fill="none" stroke="#f0f" stroke-width=".17"/>
<circle cx="71.3" cy="131.7" r=".34" fill="#f0f"/>
<circle cx="71.3" cy="131.7" r=".34" fill="none" stroke="#f0f" stroke-width=".17"/>
<circle cx="62.1" cy="131.7" r=".34" fill="#f0f"/>
<circle cx="62.1" cy="131.7" r=".34" fill="none" stroke="#f0f" stroke-width=".17"/>
<circle cx="71.3" cy="120.7" r=".35" fill="#f0f"/>
<circle cx="71.3" cy="120.7" r=".35" fill="none" stroke="#f0f" stroke-width=".17"/>
<circle cx="62.1" cy="120.7" r=".35" fill="#f0f"/>
<circle cx="62.1" cy="120.7" r=".35" fill="none" stroke="#f0f" stroke-width=".17"/>
<circle cx="80.4" cy="131.7" r=".34" fill="#f0f"/>
<circle cx="80.4" cy="131.7" r=".34" fill="none" stroke="#f0f" stroke-width=".17"/>
<circle cx="107.9" cy="131.7" r=".34" fill="#f0f"/>
<circle cx="107.9" cy="131.7" r=".34" fill="none" stroke="#f0f" stroke-width=".17"/>
<circle cx="98.7" cy="131.7" r=".34" fill="#f0f"/>
<circle cx="98.7" cy="131.7" r=".34" fill="none" stroke="#f0f" stroke-width=".17"/>
<circle cx="107.8" cy="120.7" r=".35" fill="#f0f"/>
<circle cx="107.8" cy="120.7" r=".35" fill="none" stroke="#f0f" stroke-width=".17"/>
<circle cx="98.7" cy="120.7" r=".35" fill="#f0f"/>
<circle cx="98.7" cy="120.7" r=".35" fill="none" stroke="#f0f" stroke-width=".17"/>
<circle cx="40.2" cy="65.8" r=".35" fill="#f0f"/>
<circle cx="40.2" cy="65.8" r=".35" fill="none" stroke="#f0f" stroke-width=".17"/>
<circle cx="40.2" cy="64" r=".34" fill="#f0f"/>
<circle cx="40.2" cy="64" r=".34" fill="none" stroke="#f0f" stroke-width=".17"/>
<circle cx="195.7" cy="27.4" r=".34" fill="#f0f"/>
<circle cx="195.7" cy="27.4" r=".34" fill="none" stroke="#f0f" stroke-width=".17"/>
<circle cx="210.3" cy="27.4" r=".34" fill="#f0f"/>
<circle cx="210.3" cy="27.4" r=".34" fill="none" stroke="#f0f" stroke-width=".17"/>
<circle cx="203" cy="27.4" r=".36" fill="#f0f"/>
<circle cx="203" cy="27.4" r=".36" fill="none" stroke="#f0f" stroke-width=".17"/>
<circle cx="219.4" cy="27.4" r=".34" fill="#f0f"/>
<circle cx="219.4" cy="27.4" r=".34" fill="none" stroke="#f0f" stroke-width=".17"/>
<circle cx="228.6" cy="27.4" r=".34" fill="#f0f"/>
<circle cx="228.6" cy="27.4" r=".34" fill="none" stroke="#f0f" stroke-width=".17"/>
<circle cx="246.8" cy="27.4" r=".34" fill="#f0f"/>
<circle cx="246.8" cy="27.4" r=".34" fill="none" stroke="#f0f" stroke-width=".17"/>
<circle cx="237.7" cy="27.4" r=".34" fill="#f0f"/>
<circle cx="237.7" cy="27.4" r=".34" fill="none" stroke="#f0f" stroke-width=".17"/>
<circle cx="40.2" cy="74.9" r=".35" fill="#f0f"/>
<circle cx="40.2" cy="74.9" r=".35" fill="none" stroke="#f0f" stroke-width=".17"/>
<text font-size="3.8" x="215.8" y="25">LEDs</text>
<g font-size="2.9" fill="#008000">
<text x="162.8" y="91.9">Note : LEDs are controlled by XO3L I/O Bank 1.</text>
<text x="162.8" y="94.9">VCCIO1 is set to a voltage less than 3.3V, observe all I/O</text>
<text x="247.1" y="91.9">When</text>
<text x="162.8" y="97.8">overdrive requirements.</text>
<text x="162.8" y="100.7">&quot;MachXO3L sysIO Usage Guide&quot; for more information.</text>
<text x="206.7" y="97.8">Refer to Lattice TN1280</text>
</g>
<g font-size="1.7">
<text x="46.9" y="34.3">B15</text>
<text x="47.9" y="32.5">B2</text>
<text x="85.4" y="34.3">A16</text>
<text x="85.4" y="32.5">A1</text>
<text x="46.9" y="38">C14</text>
<text x="46.9" y="41.6">D13</text>
<text x="47.8" y="36.2">C3</text>
<text x="47.8" y="39.8">D4</text>
<text x="85.4" y="41.6">K10</text>
<text x="85.4" y="39.8">K7</text>
<text x="85.4" y="38">G10</text>
<text x="85.4" y="36.2">G7</text>
<text x="46.9" y="45.3">E12</text>
<text x="47.9" y="43.5">E5</text>
<text x="48" y="47.1">F6</text>
<text x="85.4" y="45.3">T16</text>
<text x="85.4" y="43.5">T1</text>
<text x="47" y="48.9">F11</text>
<text x="47.8" y="50.8">H8</text>
<text x="47.8" y="52.6">H9</text>
<text x="85.4" y="52.6">A2</text>
<text x="195.2" y="49.9" transform="rotate(-90 195.2 49.9)">1</text>
<text x="202.6" y="49.9" transform="rotate(-90 202.6 49.9)">1</text>
<text x="209.9" y="49.9" transform="rotate(-90 209.9 49.9)">1</text>
<text x="219" y="49.9" transform="rotate(-90 219 49.9)">1</text>
<text x="228.2" y="49.9" transform="rotate(-90 228.2 49.9)">1</text>
<text x="237.3" y="49.9" transform="rotate(-90 237.3 49.9)">1</text>
<text x="246.5" y="49.9" transform="rotate(-90 246.5 49.9)">1</text>
<text x="255.6" y="49.9" transform="rotate(-90 255.6 49.9)">1</text>
<text x="47.1" y="59.9">L11</text>
<text x="48" y="58.1">L6</text>
<text x="48.1" y="54.4">J8</text>
<text x="48.1" y="56.3">J9</text>
<text x="46.7" y="63.6">M12</text>
<text x="47.6" y="61.8">M5</text>
<text x="47.8" y="65.4">N4</text>
<text x="195.2" y="60.7" transform="rotate(-90 195.2 60.7)">2</text>
<text x="202.6" y="60.7" transform="rotate(-90 202.6 60.7)">2</text>
<text x="209.9" y="60.7" transform="rotate(-90 209.9 60.7)">2</text>
<text x="219" y="60.7" transform="rotate(-90 219 60.7)">2</text>
<text x="228.2" y="60.7" transform="rotate(-90 228.2 60.7)">2</text>
<text x="237.3" y="60.7" transform="rotate(-90 237.3 60.7)">2</text>
<text x="246.5" y="60.7" transform="rotate(-90 246.5 60.7)">2</text>
<text x="255.6" y="60.7" transform="rotate(-90 255.6 60.7)">2</text>
<text x="46.9" y="67.2">N13</text>
<text x="46.9" y="70.9">P14</text>
<text x="47.9" y="69">P3</text>
<text x="46.9" y="74.5">R15</text>
<text x="47.8" y="72.7">R2</text>
</g>
<g font-size="1.7" fill="#004080">
<text x="52.1" y="33.7">GND/GND/GND</text>
<text x="52.1" y="35.5">GND/GND/GND</text>
<text x="71.8" y="35.5">VCC/VCC/VCC</text>
<text x="71.8" y="33.7">VCC/VCC/VCC</text>
<text x="52.1" y="37.3">GND/GND/GND</text>
<text x="52.1" y="39.2">GND/GND/GND</text>
<text x="52.1" y="41">GND/GND/GND</text>
<text x="71.8" y="41">VCC/VCC/VCC</text>
<text x="71.8" y="39.2">VCC/VCC/VCC</text>
<text x="71.8" y="37.3">VCC/VCC/VCC</text>
<text x="52.1" y="42.8">GND/GND/GND</text>
<text x="52.1" y="44.7">GND/GND/GND</text>
<text x="52.1" y="46.5">GND/GND/GND</text>
<text x="71.8" y="46.5">VCC/VCC/VCC</text>
<text x="71.8" y="44.7">VCC/VCC/VCC</text>
<text x="71.8" y="42.8">VCC/VCC/VCC</text>
<text x="52.1" y="48.3">GND/GND/GND</text>
<text x="52.1" y="50.1">GND/GND/GND</text>
<text x="52.1" y="51.9">GND/GND/GND</text>
<text x="52.1" y="53.8">GND/GND/GND</text>
<text x="75.1" y="53.8">NC/NC/NC</text>
<text x="52.1" y="55.6">GND/GND/GND</text>
<text x="52.1" y="57.4">GND/GND/GND</text>
<text x="52.1" y="59.3">GND/GND/GND</text>
<text x="52.1" y="61.1">GND/GND/GND</text>
<text x="52.1" y="62.9">GND/GND/GND</text>
<text x="52.1" y="64.8">GND/GND/GND</text>
<text x="52.1" y="66.6">GND/GND/GND</text>
<text x="52.1" y="68.4">GND/GND/GND</text>
<text x="52.1" y="70.2">GND/GND/GND</text>
<text x="52.1" y="72.1">GND/GND/GND</text>
<text x="52.1" y="73.9">GND/GND/GND</text>
<text x="52.1" y="75.7">GND/GND/GND</text>
</g>
<g font-size="1.6">
<text x="93.3" y="23.4">VCC_CORE</text>
<text x="190.2" y="25.2">+3.3V</text>
<text x="50.8" y="116.3">VCC_CORE</text>
<text x="226.6" y="161.6">Phone (503) 268-8001 -or- (800) LATTICE</text>
<text x="228.4" y="159.6">Email: techsupport@Latticesemi.com</text>
<text x="228.9" y="157.4">Lattice Semiconductor Applications</text>
<text x="208.7" y="164.2">Title</text>
<text x="215.8" y="166">POWER DECOUPLING AND LED'S</text>
<text x="208.7" y="169.7">Size</text>
<text x="210.1" y="171.5">B</text>
<text x="214.2" y="169.7">Project</text>
<text x="214.7" y="171.9">MACHXO3 Starter Kit - LCMXO3L-6900C</text>
<text x="259.5" y="173">Board Rev</text>
<text x="259.5" y="170.1">Schematic Rev</text>
<text x="272.3" y="173">A</text>
<text x="272.5" y="170.1">1.0</text>
<text x="208.7" y="175.2">Date:</text>
<text x="215.6" y="175.2">24-SEPTEMBER-2021</text>
<text x="250.4" y="175.2">Sheet</text>
<text x="259.5" y="175.2">8</text>
<text x="263.1" y="175.2">of</text>
<text x="266.8" y="175.2">8</text>
</g>
<g font-size="1.6" fill="#000080">
<text x="51.2" y="28.9">U5G</text>
<text x="198.6" y="38">R72</text>
<text x="198.6" y="40.2">1K</text>
<text x="205.9" y="38">R73</text>
<text x="205.9" y="40.2">1K</text>
<text x="213.2" y="38">R74</text>
<text x="213.2" y="40.2">1K</text>
<text x="222.4" y="38">R75</text>
<text x="222.4" y="40.2">1K</text>
<text x="231.5" y="38">R76</text>
<text x="231.5" y="40.2">1K</text>
<text x="240.7" y="38">R77</text>
<text x="240.7" y="40.2">1K</text>
<text x="249.8" y="38">R78</text>
<text x="249.8" y="40.2">1K</text>
<text x="259" y="38">R79</text>
<text x="259" y="40.2">1K</text>
<text x="198.6" y="52.6">D2</text>
<text x="205.9" y="52.6">D3</text>
<text x="213.2" y="52.6">D4</text>
<text x="222.4" y="52.6">D5</text>
<text x="231.5" y="52.6">D6</text>
<text x="240.7" y="52.6">D7</text>
<text x="249.8" y="52.6">D8</text>
<text x="259" y="52.6">D9</text>
<text x="198.6" y="54.8">Red</text>
<text x="205.9" y="54.8">Red</text>
<text x="213.2" y="54.8">Red</text>
<text x="222.4" y="54.8">Red</text>
<text x="231.5" y="54.8">Red</text>
<text x="240.7" y="54.8">Red</text>
<text x="249.8" y="54.8">Red</text>
<text x="259" y="54.8">Red</text>
<text x="51.2" y="85.6">LCMXO3L-6900C-5BG256C</text>
<text x="40.2" y="125.8">C51</text>
<text x="47.5" y="125.8">C52</text>
<text x="54.9" y="125.8">C53</text>
<text x="64" y="125.8">C54</text>
<text x="73.2" y="125.8">C55</text>
<text x="82.3" y="125.8">C56</text>
<text x="91.4" y="125.8">C57</text>
<text x="100.6" y="125.8">C58</text>
<text x="109.7" y="125.8">C59</text>
<text x="118.9" y="125.8">C60</text>
<text x="40.2" y="129.5">10uF</text>
<text x="47.5" y="129.5">1uF</text>
<text x="54.9" y="129.5">0.1uF</text>
<text x="64" y="129.5">0.1uF</text>
<text x="73.2" y="129.5">0.1uF</text>
<text x="82.3" y="129.5">0.1uF</text>
<text x="91.4" y="129.5">0.01uF</text>
<text x="100.6" y="129.5">0.1uF</text>
<text x="109.7" y="129.5">0.1uF</text>
<text x="118.9" y="129.5">0.01uF</text>
</g>
<g font-size="1.6" fill="#008000">
<text x="162.8" y="65.3">LAYOUT LEDs IN A SINGLE ROW</text>
<text x="62.2" y="116.5">PLACE DECOUPLING CAPACITORS CLOSE TO THE U5 POWER PINS</text>
</g>
<g font-size="1.6" fill="#f00">
<text x="152.7" y="71.7">{5}</text>
<text x="152.7" y="69.8">{5}</text>
<text x="156.5" y="71.7">LED6</text>
<text x="156.5" y="69.8">LED7</text>
<text x="152.7" y="77.1">{5}</text>
<text x="152.7" y="75.3">{5}</text>
<text x="152.7" y="73.5">{5}</text>
<text x="156.5" y="77.1">LED3</text>
<text x="156.5" y="75.3">LED4</text>
<text x="156.5" y="73.5">LED5</text>
<text x="152.7" y="82.6">{5}</text>
<text x="152.7" y="80.8">{5}</text>
<text x="152.7" y="79">{5}</text>
<text x="156.5" y="82.6">LED0</text>
<text x="156.5" y="80.8">LED1</text>
<text x="156.5" y="79">LED2</text>
</g>
<text font-size="1.6" fill="#00f" x="53" y="79.9">1K-2K/4K/7K</text>
<g font-size="1.3">
<text x="29.3" y="1.4">5</text>
<text x="84.1" y="1.4">4</text>
<text x="139" y="1.4">3</text>
<text x="193.8" y="1.4">2</text>
<text x="248.7" y="1.4">1</text>
<text x=".5" y="24.7">D</text>
<text x="276.6" y="24.7">D</text>
<text x=".5" y="68.2">C</text>
<text x="276.6" y="68.2">C</text>
<text x=".5" y="111.6">B</text>
<text x="276.6" y="111.6">B</text>
<text x=".5" y="155">A</text>
<text x="276.6" y="155">A</text>
<text x="29.3" y="177">5</text>
<text x="84.1" y="177">4</text>
<text x="139" y="177">3</text>
<text x="193.8" y="177">2</text>
<text x="248.7" y="177">1</text>
</g>
</svg>
